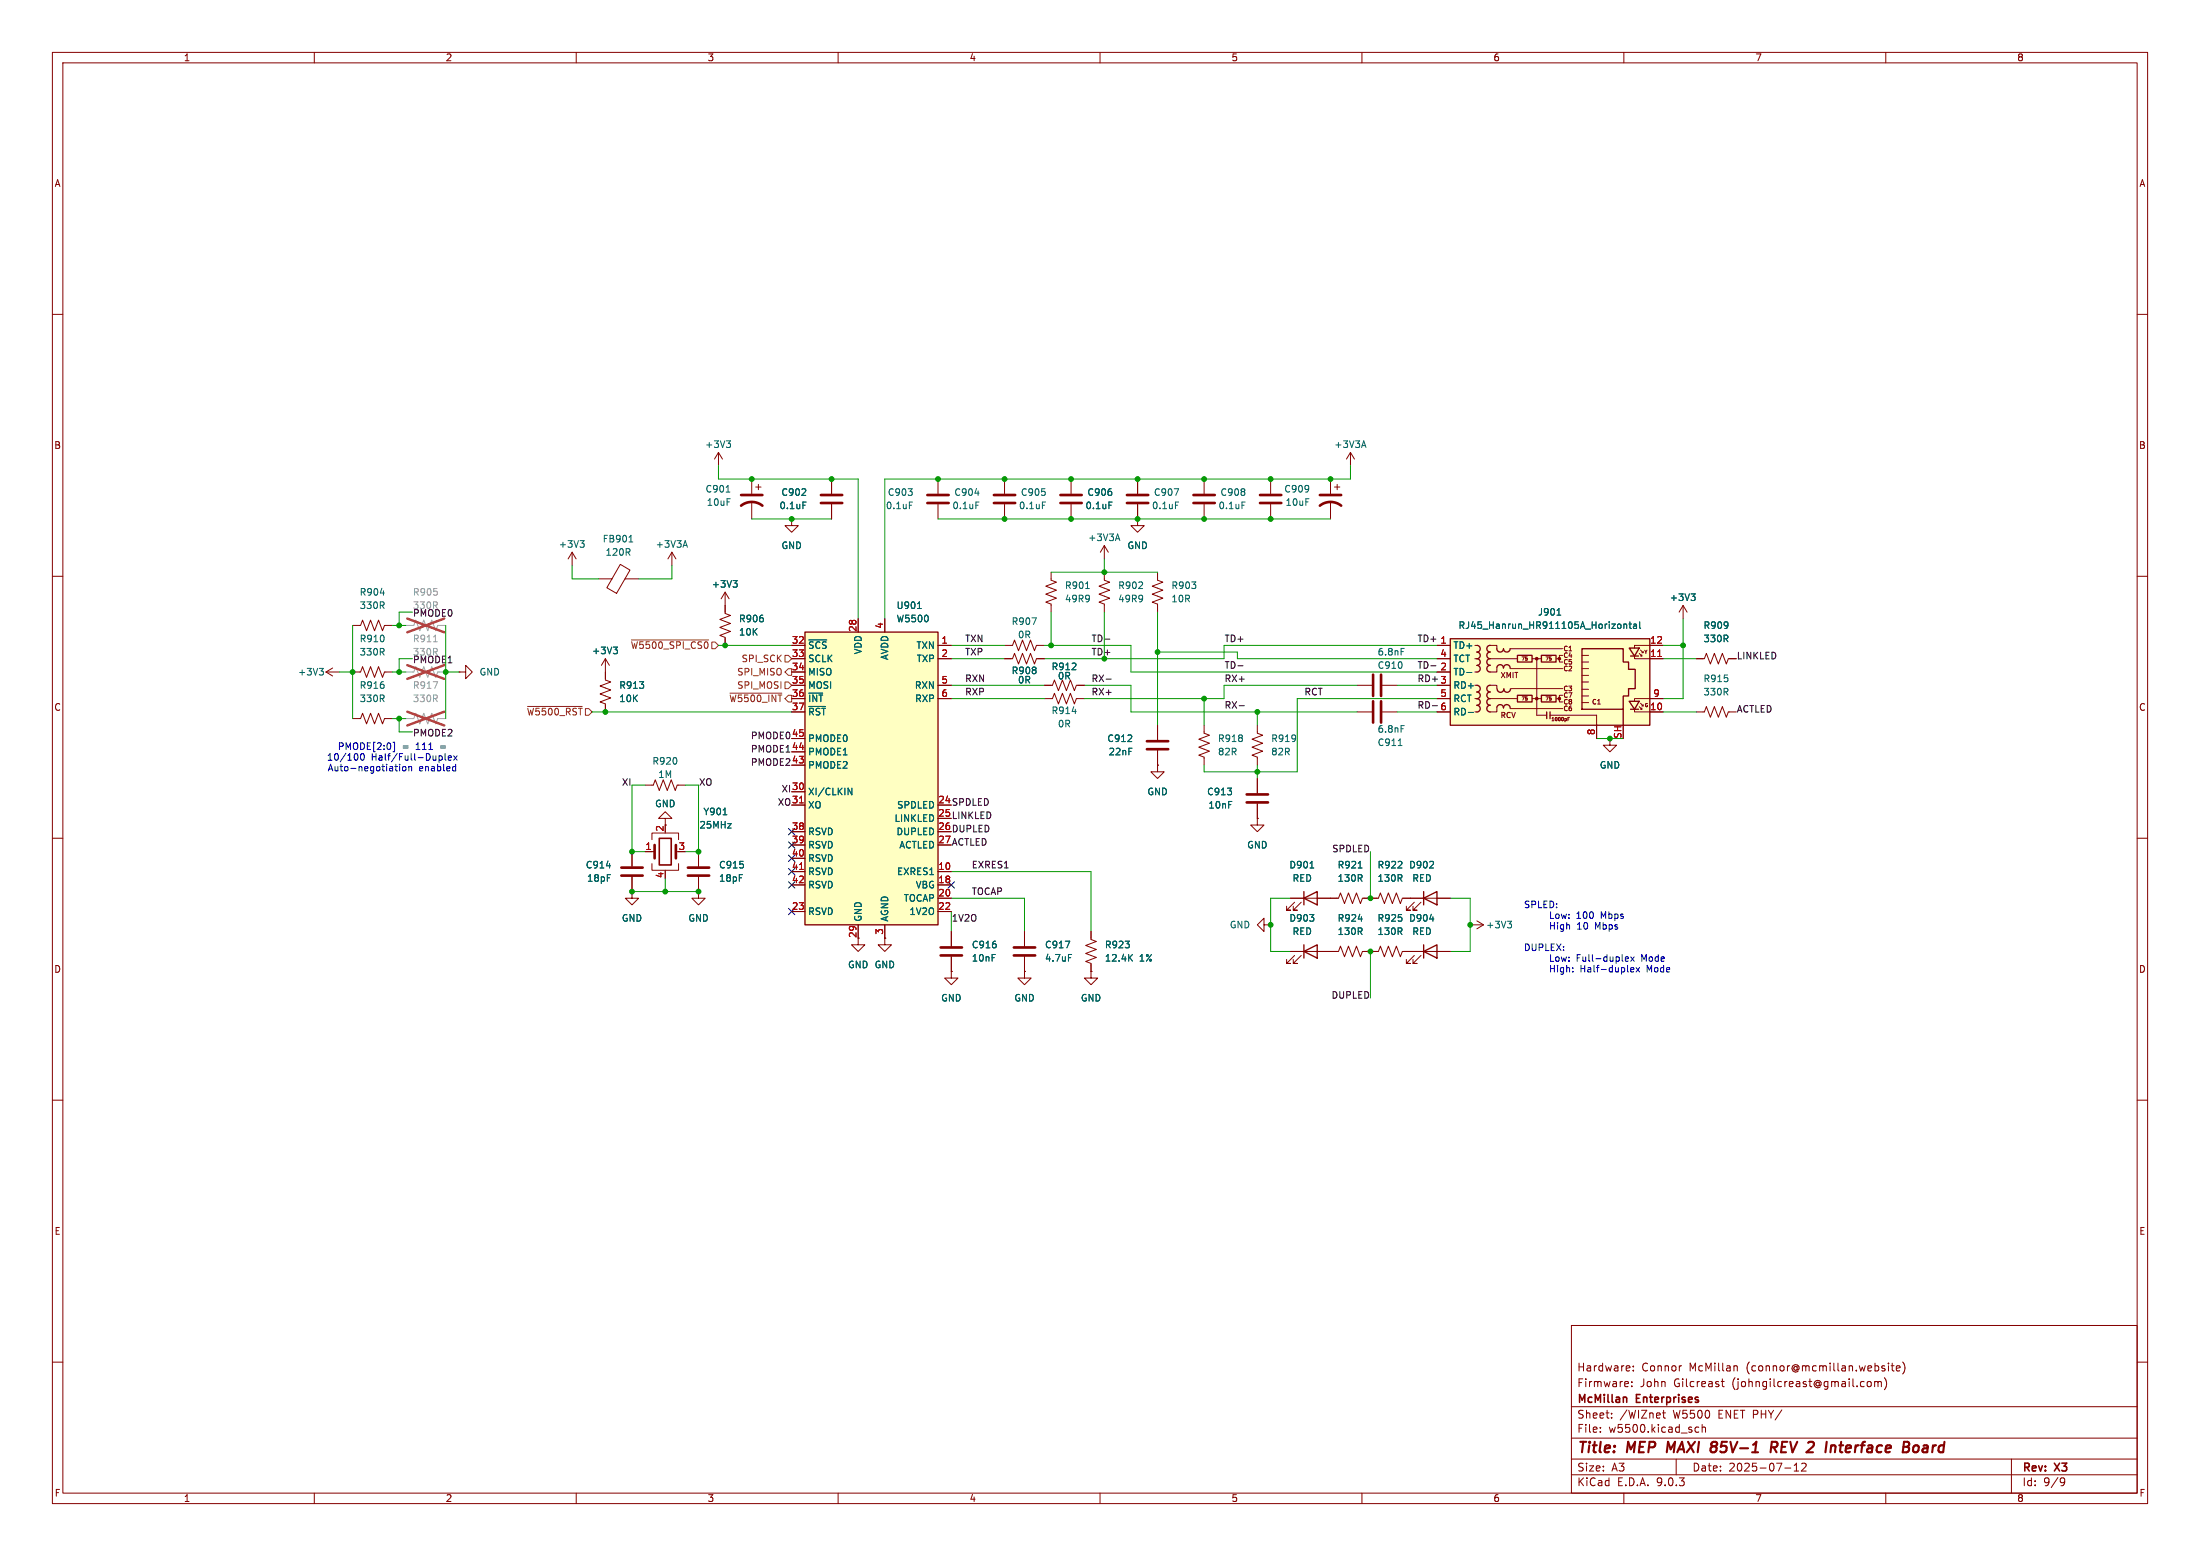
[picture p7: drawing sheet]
<svg xmlns="http://www.w3.org/2000/svg" width="420mm" height="297mm" viewBox="0 0 420 297" stroke-linecap="round" stroke-linejoin="round" font-family="sans-serif">
<g fill="none" stroke="#840000" stroke-width=".19">
<path d="M10 10h400v277h-400zM12 12h396v273h-396zM60 10v2M110 10v2M160 10v2M210 10v2M260 10v2M310 10v2M360 10v2M10 60h2M408 60h2M143.5 91.4v2.8"/>
<path d="M143.5 95.8v3.3M144.3 93h1M144.8 92.5v1M10 110h2M109.2 105.4l-.7 1.3M109.2 105.4l.8 1.3M109.2 105.4v2.6M138.4 115.6v1.5l1 .4-2 .7 2 .8-2 .8 2 .7-2 .8 1 .4v1.5M200.7 109.2v1.5l1 .4-2.1 .8 2.1 .7-2.1 .8 2.1 .8-2.1 .7 1.1 .4v1.5M408 110h2M87.6 128.3h1.3v-1.3l1.3 1.3-1.3 1.2v-1.2M87.6 128.3h.1"/>
<path d="M191.8 123.2h1.5l.4-1 .7 2 .8-2 .8 2 .7-2 .8 2 .4-1h1.5M221 138.4v2.8M229.9 138.4v1.6l1 .3-2 .8 2 .8-2 .7 2 .8-2 .7 1 .4v1.6M240 138.4v1.6l1 .3-2 .8 2 .8-2 .7 2 .8-2 .7 1 .4v1.6M10 160h2M221 143.3v2.8M307.3 141v1.2h1.3l-1.3 1.3-1.2-1.3h1.2M307.3 141h.1M408 160h2M261.6 171.5h1.5l.4-1.1 .8 2.1 .7-2.1 .8 2.1 .8-2.1 .7 2.1 .4-1h9.2M270 172.2l-1.5 1.5h.7h-.7v-.7M271.3 172.2l-1.6 1.5h.8h-.8v-.7"/>
<path d="M261.6 181.6h1.5l.4-1 .8 2 .7-2 .8 2 .8-2 .7 2 .4-1h9.2M270 182.4l-1.5 1.5h.7h-.7v-.8M271.3 182.4l-1.6 1.5h.8h-.8v-.8M10 210h2M408 210h2M300 253h108v32h-108zM363.2 260a1.72 1.72 0 0 1 0 2.3M10 260h2M300 278.5h108M300 274.5h108M300 268.5h108M305.5 273.2v.2"/>
<path d="M305.5 272.5v.1M307.7 270.5v.2M307.7 269.8v.1M310.8 263.8l.1 .2-.7 .2M311.5 264.5v.2M311.5 263.8v.1M311.8 261.5v.2M311.8 260.8v.1M317.4 269.7h.5M317.6 269.2v1.3l.3 .2M320 278.5v3M320.9 260.7h.1"/>
<path d="M323.7 273.2l.2 .2 .4-.1M324.3 272.5l-.4-.1-.2 .1M324.9 272.5l.3-.1 .3 .1 .1 .9M324.9 271.9v1.5M328.6 263.7h.6M328.8 263.2v1.3l.4 .2M331.2 260.7h.2l.3 .2v.8M342.5 279.7l.4-.4v1.5M343.9 279.4l.6-.1 .2 .1 .1 .3-.9 1.1h.9M356.5 263.8l.2-.1 .5 .1v.6l-.1 .2-.4 .1-.2-.2zM357.9 263.8l.4-.1 .2 .2M357.9 263.7v1"/>
<path d="M358.5 263.9l.2-.2 .4 .1 .1 .9M358.5 263.9v.8M359.8 263a1.74 1.74 0 0 1-.1 2.3M360.5 260.2v.1M360.5 260.7v1M361 260.7h.6M361.2 260.2v1.3l.4 .2M362 261.2l.7-.2v-.2l-.5-.1-.2 .2 .1 .7h.6M384 278.5v6.5M408 260h2M60 285v2M110 285v2"/>
<path d="M160 285v2M210 285v2M260 285v2M300 281.5h108M310 285v2M340.7 280.2h1.2M342.5 280.8h.9M360 285v2M393.6 282.1l.5 .1a.99 .99 0 0 1-.4 1.4h-.3M394.2 282.7l-.3 .3h-.3"/>
</g>
<g fill="none" stroke="#840000" stroke-width=".4">
<path d="M318.4 275.2l-.2 2M327 276.1h.4M327.1 275.2h.4M327.4 276.1l.2 .1M327.5 277l-.3 .2M327.6 276l-.2 .1M338.1 276.3h.8a.55 .55 0 0 0 .4-.5 .55 .55 0 0 0-.3-.6h-.7l-.3 2M338.6 276.3l.5 .9M351.1 275.9h.8M351.5 275.2l-.2 1.7v.2l.4 .1M365.4 276.1a.52 .52 0 0 1 .5-.2 .52 .52 0 0 1 .4 .4l-.1 .5a.55 .55 0 0 1-.5 .4 .55 .55 0 0 1-.5-.4zM367.4 275.9l-.2 .1"/>
<path d="M367.8 276.4h-.5a.4 .4 0 0 0-.3 .4 .4 .4 0 0 0 .2 .4h.5"/>
</g>
<path d="M310.3 266.7l.2 .2v.8" fill="none" stroke="#840000" stroke-width=".3"/>
<path d="M138.6 93.9h.7M110.7 103.2h.8l-.4 .5M111.3 103.7l.2 .2v.3l-.2 .3M197 117.9h.8l-.5 1.3M207.2 112.3h.8M272.9 175.4h.8" fill="none" stroke="#006464" stroke-width=".19"/>
<path d="M141.5 96.5a3.3 3.3 0 0 1 4 0M141.5 94.5h4M218.9 141.5h4.1M218.9 143h4.1" fill="none" stroke="#840000" stroke-width=".51"/>
<path d="M271.8 171.5l2.5-1.3v2.5zM271.8 170.2v2.5M271.8 181.6l2.5-1.3v2.6zM271.8 180.3v2.6" fill="none" stroke="#840000" stroke-width=".25"/>
<path d="M276.9 121.9h38.1v16.5h-38.1z" fill="#ffffc2"/>
<g fill="#840000" stroke="#840000" stroke-width=".19">
<circle cx="293.4" cy="125.7" r=".25"/>
<circle cx="293.4" cy="133.3" r=".25"/>
<circle cx="297.7" cy="125.7" r=".25"/>
<circle cx="297.7" cy="133.3" r=".25"/>
</g>
<g fill="none" stroke="#840000" stroke-width=".19">
<path d="M217.2 99.1v1.2h1.2l-1.2 1.3-1.3-1.3h1.3M217.2 99.1h.1M217.2 91.4v2.8M217.2 96.3v2.8M210.8 109.2v1.5l1 .4-2 .8 2 .7-2 .8 2 .8-2 .7 1 .4v1.5M210.8 104.1v2.6M210.8 104.1l-.7 1.3M210.8 104.1l.8 1.3M321.3 115.6l-.8 1.2M321.3 115.6l.8 1.2M321.3 115.6v2.5M259.1 130.8h2.8"/>
<path d="M263.9 130.8h2.8M274.3 125.7h2.6M274.3 133.4h2.6M274.3 123.2h2.6M274.3 128.3h2.6M274.3 130.8h2.6M274.3 135.9h2.6M281.6 125.7h.3M281.6 133.4h.3M281.6 123.2h.3M281.6 128.3h.3M281.6 130.8h.3"/>
<path d="M281.6 135.9h.3M284.5 123.2h1.2v.6M284.5 130.8h1.2v.6M284.5 125.7h5.2M284.5 133.4h5.1M285.7 127.6v.7h-1.2M285.7 135.3v.6h-1.2M288.3 123.8h10M288.3 127.6h10M288.3 135.3h10M288.4 131.4h9.9M292.5 125.7h1.8"/>
<path d="M292.5 133.4h1.8M293.4 125.7v10.8h1.9M295.9 136.5h8.9v4.5M297.2 125.7h.5M297.2 133.4h.5M298.3 125.1h-.6v1.3h.6M298.3 132.7h-.6v1.3h.6M299.3 137.2h.2M299.6 136.9h-.3v.7M302 127.6h1.3M302 128.9h1.3M302 130.2h1.3"/>
<path d="M302 131.6h1.3M302 132.8h1.3M302 125.1h1.3M302 126.4h1.3M302 134.1h1.3M312 125.2v.5h5.5M312 135.4v.5h5.5M312.9 124.7l.5 .5h-.2M312.9 134.9l.5 .5h-.2M313.2 124.1l.5 .5h-.3M313.2 134.2l.5 .5h-.3M313.4 125v.2"/>
<path d="M313.4 135.1v.3M317.5 123.2h-5.5v.5M317.5 133.4h-5.5v.5M323.8 125.7h1.6l.4-1 .7 2 .8-2 .7 2 .8-2 .8 2 .3-1h1.6M323.8 135.9h1.6l.4-1 .7 2 .8-2 .7 2 .8-2 .8 2 .3-1h1.6M221 146.1v1.2h1.2l-1.2 1.3-1.3-1.3h1.3M221 146.1h.1M240 156.2v1.3h1.3l-1.3 1.3-1.2-1.3h1.2M240 156.2h.1M240 148.6v2.8M240 153.4v2.8M208.3 177.8v1.5l1 .4-2 .8 2 .7-2 .8 2 .8-2 .7 1 .4v1.5"/>
<path d="M241.3 176.5v-1.2l-1.3 1.2 1.3 1.3v-1.3h1.3M242.6 176.5h.1M280.7 176.5h2.5M281.9 175.8l1.3 .7M283.2 176.5l-1.3 .8"/>
</g>
<g fill="none" stroke="#840000" stroke-width=".25">
<path d="M276.9 121.9h38.1v16.5h-38.1zM281.9 130.8a.64 .64 0 0 1 .7 .6 .64 .64 0 0 1-.7 .7M281.9 123.2a.64 .64 0 0 1 .7 .6 .64 .64 0 0 1-.7 .7 .64 .64 0 0 1 .7 .6 .64 .64 0 0 1-.7 .6M281.9 132.1a.64 .64 0 0 1 .7 .6 .64 .64 0 0 1-.7 .7 .64 .64 0 0 1 .7 .6 .64 .64 0 0 1-.7 .6 .64 .64 0 0 1 .7 .7 .64 .64 0 0 1-.7 .6M281.9 125.7a.64 .64 0 0 1 .7 .7 .64 .64 0 0 1-.7 .6 .63 .63 0 0 1 .7 .6 .63 .63 0 0 1-.7 .7M284.5 123.2a.64 .64 0 0 0-.7 .6 .64 .64 0 0 0 .7 .7 .63 .63 0 0 0-.7 .6 .63 .63 0 0 0 .7 .6 .63 .63 0 0 0-.7 .7 .63 .63 0 0 0 .7 .6 .64 .64 0 0 0-.7 .6 .64 .64 0 0 0 .7 .7M284.5 130.8a.64 .64 0 0 0-.7 .6 .64 .64 0 0 0 .7 .7 .63 .63 0 0 0-.7 .6 .63 .63 0 0 0 .7 .7 .63 .63 0 0 0-.7 .6 .63 .63 0 0 0 .7 .6M284.5 134.6a.64 .64 0 0 0-.7 .7 .64 .64 0 0 0 .7 .6M285.7 123.8a.64 .64 0 0 0 .7 .7 .64 .64 0 0 0 .6-.7M285.8 131.5a.64 .64 0 0 0 .6 .6 .64 .64 0 0 0 .7-.6M287 123.8a.64 .64 0 0 0 .7 .7 .64 .64 0 0 0 .6-.7M287.1 131.5a.64 .64 0 0 0 .6 .6 .64 .64 0 0 0 .7-.6"/>
<path d="M288.3 127.5a.64 .64 0 0 0-.6-.6 .64 .64 0 0 0-.7 .6 .64 .64 0 0 0-.6-.6 .64 .64 0 0 0-.7 .6M288.3 135.1a.64 .64 0 0 0-.6-.6 .64 .64 0 0 0-.7 .6 .64 .64 0 0 0-.6-.6 .64 .64 0 0 0-.7 .6M289.7 125.1h2.8v1.3h-2.8zM289.7 132.7h2.8v1.3h-2.8zM294.3 125.1h2.8v1.3h-2.8zM294.3 132.7h2.8v1.3h-2.8zM295.3 135.9v1.3M295.9 135.9v1.3M302 123.8h7.9v2.6h1v1.4h1.3v3.6h-1.3v1.4h-1v2.6h-7.9zM309.9 135.4v3M311 123.7h1.9l-.9 1.5zM311 133.9h1.9l-.9 1.5z"/>
<path d="M311.3 125.2h1.5M311.3 135.4h1.5"/>
</g>
<g fill="none" stroke="#006464" stroke-width=".19">
<path d="M211.7 95.8h.6M213.1 102.8h.6M213.4 101.9l.4 1.3M297.2 117.4h.8M309.2 119.1l.3 .3v.3l-.3 .3M310 119.2l.2-.1 .3 .1v.8M310 119.1v.9M311 119.1h.5M311.1 118.7v1.1l.4 .2M311.9 119.2h.5v.8M312.4 119.4l-.4 .1-.2 .2 .2 .3 .4-.1M313 118.7v1.1l.2 .2"/>
<path d="M322.8 113.4h.8l-.4 .4M323.4 113.8l.2 .3v.3l-.2 .2M267.5 123.8h.6M280 128.4h1M280.3 136h1M287.8 175.8h.8l-.5 .5M288.3 176.3l.3 .3v.3l-.3 .2M215.6 182.7l.6 .8M216.2 182.2l-.7 .7"/>
</g>
<path d="M316.5 125.3h.7" fill="none" stroke="#a90000" stroke-width=".19"/>
<path d="M215.1 94.5h4.1M215.1 96h4.1M262.1 128.8v4M263.7 128.8v4M238 151.6h4.1M238 153.2h4.1" fill="none" stroke="#840000" stroke-width=".51"/>
<path d="M153.7 120.7h25.4v55.8h-25.4z" fill="#ffffc2"/>
<path d="M153.7 120.7h25.4v55.8h-25.4zM248.9 171.5l2.6-1.3v2.5zM248.9 170.2v2.5M248.9 181.6l2.6-1.3v2.6zM248.9 180.3v2.6" fill="none" stroke="#840000" stroke-width=".25"/>
<g fill="none" stroke="#840000" stroke-width=".19">
<path d="M137.2 86.4l-.8 1.2M137.2 86.4l.7 1.2M137.2 86.4v2.5M151.1 99.1v1.2h1.3l-1.3 1.3-1.2-1.3h1.2M151.1 99.1h.1M158.7 91.4v2.8M158.7 96.3v2.8M179.1 91.4v2.8M179.1 96.3v2.8M191.8 91.4v2.8M191.8 96.3v2.8M204.5 91.4v2.8"/>
<path d="M204.5 96.3v2.8M217.2 99.1h.1M217.2 91.4v2.8M217.2 96.3v2.8M229.9 91.4v2.8M229.9 96.3v2.8M242.6 91.4v2.8M242.6 96.3v2.8M254 91.4v2.8M254 95.8v3.3M254.8 93h1M255.3 92.5v1"/>
<path d="M257.8 86.4l-.8 1.2M257.8 86.4l.8 1.2M257.8 86.4v2.5M67.3 119.4h1.5l.4-1 .8 2 .7-2 .8 2 .8-2 .7 2 .4-1h1.5M114.3 110.5h2.5M118.4 107.7l1.9 1.1-2.6 4.5-1.9-1.1zM119.3 110.5h2.6M128.3 105.4l-.8 1.3M128.3 105.4l.7 1.3M128.3 105.4v2.6M138.4 113l-.7 1.3M138.4 113l.8 1.3"/>
<path d="M138.4 113v3.8M163.8 118.1v2.6M168.9 118.1v2.6M221 109.2v1.5l1 .4-2 .8 2 .7-2 .8 2 .8-2 .7 1 .4v1.5M62.2 128.3h2.6M62.2 128.3l1.3 .7M63.5 127.5l-1.3 .8M67.3 137.2h1.5l.4-1.1 .8 2.1 .7-2.1 .8 2.1 .8-2.1 .7 2.1 .4-1h1.5M67.3 128.3h1.5l.4-1 .8 2 .7-2 .8 2 .8-2 .7 2 .4-1h1.5M115.6 125.7v4.1l1 .4-2 .7 2 .8-2 .8 2 .7-2 .8 1 .4v1.5M115.6 125.7l-.8 1.3M115.6 125.7l.7 1.3"/>
<path d="M138.4 121.9v1.3M151.1 123.2h2.6M151.1 125.7h2.6M151.1 128.3h2.6M151.1 130.8h2.6M151.1 133.4h2.6M151.1 135.9h2.6M179.1 123.2h2.5M179.1 125.7h2.5M179.1 130.8h2.5M179.1 133.4h2.5M191.8 125.7h1.5l.4-1 .7 2 .8-2 .8 2 .7-2 .8 2 .4-1h1.5"/>
<path d="M199.4 133.4h1.5l.4-1.1 .8 2.1 .7-2.1 .8 2.1 .7-2.1 .8 2.1 .4-1h1.5M199.4 130.8h1.5l.4-1 .8 2 .7-2 .8 2 .7-2 .8 2 .4-1h1.5M221 138.4v2.8M259.1 135.9h2.8M263.9 135.9h2.8M274.3 123.2h2.6M274.3 125.7h2.6M274.3 128.3h2.6M274.3 130.8h2.6M274.3 133.4h2.6M274.3 135.9h2.6M304.8 138.4v2.6"/>
<path d="M315 123.2h2.5M315 125.7h2.5M315 133.4h2.5M315 135.9h2.5M323.8 125.7h1.3M330.2 125.7h1.3M123.2 149.9h1.5l.4-1.1 .8 2.1 .7-2.1 .8 2.1 .7-2.1 .8 2.1 .4-1h1.5M127 156.2h1.3l-1.3-1.3-1.3 1.3h1.3v1.3M151.1 141h2.6M151.1 143.5h2.6M151.1 146.1h2.6M151.1 151.1h2.6"/>
<path d="M151.1 153.7h2.6M151.1 158.8h2.6M179.1 153.7h2.5M179.1 158.8h2.5M179.1 156.2h2.5M221 146.1h.1M221 143.3v2.8M240 156.2h.1M240 148.6v2.8M240 153.4v2.8M307.3 141h.1M120.6 170.2v1.3h-1.2l1.2 1.2 1.3-1.2h-1.3"/>
<path d="M120.6 170.2h.1M120.6 162.6v2.8M120.6 167.4v2.8M123.2 162.6h1.8M124.5 160.3v-1.3h5v1.3M124.5 164.8v1.3h5v-1.3M127 166.1v.3M133.3 170.2v1.3h1.3l-1.3 1.2-1.2-1.2h1.2M133.3 170.2h.1M133.3 162.6v2.8M133.3 167.4v2.8M151.1 161.3h2.6"/>
<path d="M151.1 163.8h2.6M151.1 166.4h2.6M151.1 168.9h2.6M151.1 174h2.6M163.8 176.5v3.8h1.3l-1.3 1.3-1.2-1.3h1.2M168.9 179.1v1.2h1.3l-1.3 1.3-1.3-1.3h1.3M168.9 179.1h.1M168.9 176.5v2.6M179.1 161.3h2.5M179.1 166.4h2.5M179.1 168.9h2.5M179.1 174h2.5"/>
<path d="M179.1 171.5h2.5M181.6 177.8v2.8M195.6 177.8v2.8M208.3 177.8v1.3M246.4 171.5h9.1l.4-1.1 .8 2.1 .7-2.1 .8 2.1 .8-2.1 .7 2.1 .4-1h2.8M247.1 172.2l-1.5 1.5h.8h-.8v-.7M248.4 172.2l-1.5 1.5h.7h-.7v-.7M268 171.5h3.8M274.3 171.5h2.6M181.6 185.4v1.3h1.3l-1.3 1.3-1.3-1.3h1.3M181.6 185.4h.1M181.6 182.6v2.8"/>
<path d="M195.6 185.4v1.3h1.2l-1.2 1.3-1.3-1.3h1.3M195.6 185.4h.1M195.6 182.6v2.8M208.3 185.4v1.3h1.2l-1.2 1.3-1.3-1.3h1.3M208.3 185.4h.1M208.3 184.2v1.2M246.4 181.6h9.1l.4-1 .8 2 .7-2 .8 2 .8-2 .7 2 .4-1h2.8M247.1 182.4l-1.5 1.5h.8h-.8v-.8M248.4 182.4l-1.5 1.5h.7h-.7v-.8M268 181.6h3.8M274.3 181.6h2.6"/>
</g>
<g fill="none" stroke="#006464" stroke-width=".19">
<path d="M138.7 84.1h.8l-.5 .5M139.2 84.6l.3 .3v.3l-.3 .2M153.3 95.8h.6M173.6 95.8h.6M186.1 94.1h.8M186.3 95.8h.6M199 95.8h.6M211.7 95.8h.6M224.2 93.3h.8l-.5 1.3M224.4 95.8h.6M237.1 95.8h.6M260 85.1h.7"/>
<path d="M260.3 84.1l.5 1.3M72.6 113.2h.8M120.1 103.4h.7M120.3 102.4l.1-.2v1.2M130.5 104.1h.6M130.8 103.2l.4 1.3M139.9 110.8h.8l-.4 .5M140.5 111.3l.2 .2v.3l-.2 .3M175.2 116.1h.7M297.2 117.4h.8M309.2 119.1l.3 .3v.3l-.3 .3M310 119.2l.2-.1 .3 .1v.8"/>
<path d="M310 119.1v.9M311 119.1h.5M311.1 118.7v1.1l.4 .2M311.9 119.2h.5v.8M312.4 119.4l-.4 .1-.2 .2 .2 .3 .4-.1M313 118.7v1.1l.2 .2M322.8 113.4h.8l-.4 .4M323.4 113.8l.2 .3v.3l-.2 .2M60.9 127.6h.8l-.4 .5M61.5 128.1l.2 .2v.3l-.2 .2M117.1 123.5h.8l-.5 .5M117.6 124l.3 .2v.3l-.3 .3"/>
<path d="M154.4 122.1h3.4M154.4 134.8h3.2M204.7 135.8h.8M267.5 138.5h.6M280 128.4h1M280.3 136h1M138 155.5h.8M161.9 150.4l.7 1.3v-1.3M266.9 142.3h.8M115.8 165.3h.7M203.4 179.6h.8l-.5 1.3M250.1 165.7h.7"/>
<path d="M259.3 165.7h.7M259.3 175.4h.8M272.9 175.4h.8M204 182.2h.6M215.6 182.7l.6 .8M216.2 182.2l-.7 .7"/>
</g>
<path d="M316.5 125.3h.7M152.6 153.3h.8M152.6 166h.8" fill="none" stroke="#a90000" stroke-width=".19"/>
<g fill="none" stroke="#840000" stroke-width=".51">
<path d="M156.7 94.5h4.1M156.7 96h4.1M177 94.5h4.1M177 96h4.1M189.7 94.5h4.1M189.7 96h4.1M202.4 94.5h4.1M202.4 96h4.1M227.8 94.5h4.1M227.8 96h4.1M240.5 94.5h4.1M240.5 96h4.1"/>
<path d="M252 96.5a3.3 3.3 0 0 1 4 0M252 94.5h4M262.1 133.9v4M263.7 133.9v4M118.6 165.6h4.1M118.6 167.1h4.1M125 161.3v2.5M129 161.3v2.5M131.3 165.6h4.1M131.3 167.1h4.1M179.6 180.8h4M179.6 182.4h4"/>
<path d="M193.5 180.8h4.1M193.5 182.4h4.1"/>
</g>
<path d="M125.9 160h2.2v5.1h-2.2z" fill="none" stroke="#840000" stroke-width=".3"/>
<path d="M77.5 119.4h1.5l.4-1 .7 2 .8-2 .8 2 .7-2 .8 2 .4-1h1.5M77.5 128.3h1.5l.4-1 .7 2 .8-2 .8 2 .7-2 .8 2 .4-1h1.5M77.5 137.2h1.5l.4-1.1 .7 2.1 .8-2.1 .8 2.1 .7-2.1 .8 2.1 .4-1h1.5" fill="none" stroke="#a1a1a1" stroke-width=".19"/>
<path d="M77.7 118.1l7.1 2.6M84.8 118.1l-7.1 2.6M77.7 127l7.1 2.6M77.7 135.8l7.1 2.7M84.8 127l-7.1 2.6M84.8 135.8l-7.1 2.7" fill="none" stroke="#e12e31" stroke-width=".46"/>
<path d="M82.7 130.1h.8l-.5 1.3M82.8 122.5h.7" fill="none" stroke="#989898" stroke-width=".19"/>
<path d="M100.7 134.8h10.5M120.5 122.1h14.8M135.9 122.6h.6l.7 .6-.7 .6h-.6zM139.3 132.3h10M149.9 130.2h.6l.6 .6-.6 .6h-.6zM149.9 125.1h.6l.6 .6-.6 .7h-.6zM150.5 127.6h.6v1.3h-.6l-.6-.6z" fill="none" stroke="#725600" stroke-width=".19"/>
<path d="M210.9 122h1M211.2 129.6h.9M236.3 127.1h1M236.6 134.7h.9M273.2 127.1h.9" fill="none" stroke="#0f0f0f" stroke-width=".19"/>
<g fill="none" stroke="#009600" stroke-width=".19">
<path d="M137.2 88.9v2.5h26.6v26.7M143.5 99.1h15.2M179.1 99.1h74.9M257.8 88.9v2.5h-88.9v26.7M67.3 119.4v17.8M74.9 119.4h2.6M78.7 116.8h-2.5v2.6M85.1 119.4v17.8M109.2 108v2.5h5.1M128.3 108v2.5h-6.4M200.7 116.8v6.4M200.7 109.2h20.3"/>
<path d="M210.8 106.7v2.5M210.8 116.8v8.9M221 116.8v21.6M321.3 118.1v15.3h-3.8M64.8 128.3h2.5M74.9 128.3h2.6M74.9 137.2h2.6M76.2 137.2v2.5h2.5M78.7 125.7h-2.5v2.6M85.1 128.3h2.5M113 135.9h38.1M137.2 123.2h13.9"/>
<path d="M181.6 123.2h10.2M181.6 125.7h10.2M181.6 130.8h17.8M181.6 133.4h17.8M199.4 123.2h16.5v5.1h58.4M207 130.8h8.9v5.1h43.2M221 124.5h15.2v1.2h38.1M229.9 133.4v5M240 135.9v2.5M259.1 130.8h-25.4v2.6h-26.7M266.7 130.8h7.6M266.7 135.9h7.6"/>
<path d="M274.3 123.2h-40.6v2.5h-34.3M274.3 133.4h-26.7v13.9h-17.7v-1.2M317.5 123.2h3.8M317.5 125.7h6.3M317.5 135.9h6.3M123.2 149.9h-2.6v12.7h2.6M130.8 149.9h2.5v12.7h-2.5M240 146.1v2.5M304.8 141h5.1M120.6 170.2h12.7M127 167.6v2.6M181.6 166.4h26.7v11.4"/>
<path d="M181.6 171.5h14v6.3M181.6 174v3.8M246.4 171.5h-3.8v10.1h3.8M261.6 162.6v8.9M276.9 171.5h3.8v10.1h-3.8M261.6 181.6v8.9"/>
</g>
<g fill="none" stroke="#000084" stroke-width=".19">
<path d="M150.5 158.1l1.2 1.3M151.7 158.1l-1.2 1.3M150.5 173.4l1.2 1.2M150.5 168.3l1.2 1.2M150.5 160.7l1.2 1.2M150.5 165.8l1.2 1.2M150.5 163.2l1.2 1.2M151.7 173.4l-1.2 1.2M151.7 168.3l-1.2 1.2M151.7 160.7l-1.2 1.2M151.7 165.8l-1.2 1.2M151.7 163.2l-1.2 1.2"/>
<path d="M181 168.3l1.2 1.2M182.2 168.3l-1.2 1.2"/>
</g>
<g fill="none" stroke="#0000c2" stroke-width=".19">
<path d="M68.3 144.1v.5l-.1 .4M68.9 144.1l-.1 .5 .3 .5 .4-.2v-.8M75 141.7h.3v1.8M75.7 147.2h.2M76.3 146.3v.9M77 146.4l-.2 .5 .3 .3 .3-.1 .1-.2-.1-.5M78 146.3v.9M78.1 146.4h-.1M78.5 146.4l.1 .8M83.9 144.3h.4l.1 .2v.5l-.5 .1M85 143.8v1.1l.2 .2M85.6 144.7l.6-.1-.1-.3h-.3l-.2 .1v.6h.5"/>
<path d="M86.6 144.3l.7 .8M86.6 146.3l.4 .1M87 147.1l-.4 .1M87 145.9v1.3M87.3 144.3l-.7 .8M296 174v1.3h.6M296 176.1v1.3M296 176.7h.7M296.7 176.1v1.3M297 174.6l.2-.1 .4 .1v.5l-.1 .1-.3 .1-.2-.1zM297.3 176.1v.1M297.3 176.5v.9"/>
<path d="M298.1 174.5l.2 .8 .3-.6 .2 .6 .2-.8M298.5 176.5v1l-.3 .3-.3-.1M298.5 176.6l-.4-.1-.2 .3 .1 .5h.5M299.1 176.6l.2-.1 .3 .1v.8M299.1 176.1v1.3M299.5 175.2v.1M299.5 174.5v.1M296 182.2v1.3h.6M296 184.3v1.2M296 184.9h.7M296.7 184.3v1.2M297 182.8l.2-.2 .4 .2v.4l-.1 .2-.3 .1-.2-.1z"/>
<path d="M297.3 184.3v.1M297.3 184.7v.8M298.1 182.6l.2 .9 .3-.6 .2 .6 .2-.9M298.5 184.7v1l-.3 .3-.3-.1M298.5 184.7h-.4l-.2 .2 .1 .6h.5M299.1 184.3v1.2M299.1 184.8l.2-.1h.3v.8M299.5 182.7v.1M299.5 183.4v.1M300.2 185.4v.1M300.2 184.7v.2M310.3 183.1l.6-.2-.1-.2-.3-.1-.2 .2v.6h.5"/>
<path d="M311.3 185.1l.6-.1v-.3h-.4l-.2 .2 .1 .6h.5M311.3 182.6l.7 .9M312 182.6l-.7 .9M312.3 184.7l.7 .8M313 184.7l-.7 .8"/>
</g>
<g fill="#009600" stroke="#009600" stroke-width=".19">
<circle cx="261.6" cy="171.5" r=".46"/>
<circle cx="240" cy="147.3" r=".46"/>
<circle cx="240" cy="135.9" r=".46"/>
<circle cx="76.2" cy="137.2" r=".46"/>
<circle cx="76.2" cy="128.3" r=".46"/>
<circle cx="85.1" cy="128.3" r=".46"/>
<circle cx="67.3" cy="128.3" r=".46"/>
<circle cx="76.2" cy="119.4" r=".46"/>
<circle cx="191.8" cy="99.1" r=".46"/>
<circle cx="204.5" cy="99.1" r=".46"/>
<circle cx="200.7" cy="123.2" r=".46"/>
<circle cx="210.8" cy="125.7" r=".46"/>
<circle cx="210.8" cy="109.2" r=".46"/>
<circle cx="217.2" cy="91.4" r=".46"/>
<circle cx="217.2" cy="99.1" r=".46"/>
<circle cx="204.5" cy="91.4" r=".46"/>
<circle cx="191.8" cy="91.4" r=".46"/>
<circle cx="158.7" cy="91.4" r=".46"/>
<circle cx="179.1" cy="91.4" r=".46"/>
<circle cx="151.1" cy="99.1" r=".46"/>
<circle cx="143.5" cy="91.4" r=".46"/>
<circle cx="307.3" cy="141" r=".46"/>
<circle cx="242.6" cy="176.5" r=".46"/>
<circle cx="321.3" cy="123.2" r=".46"/>
<circle cx="280.7" cy="176.5" r=".46"/>
<circle cx="261.6" cy="181.6" r=".46"/>
<circle cx="133.3" cy="170.2" r=".46"/>
<circle cx="120.6" cy="170.2" r=".46"/>
<circle cx="127" cy="170.2" r=".46"/>
<circle cx="229.9" cy="91.4" r=".46"/>
<circle cx="229.9" cy="99.1" r=".46"/>
<circle cx="229.9" cy="133.4" r=".46"/>
<circle cx="242.6" cy="99.1" r=".46"/>
<circle cx="242.6" cy="91.4" r=".46"/>
<circle cx="221" cy="124.5" r=".46"/>
<circle cx="254" cy="91.4" r=".46"/>
<circle cx="120.6" cy="162.6" r=".46"/>
<circle cx="115.6" cy="135.9" r=".46"/>
<circle cx="138.4" cy="123.2" r=".46"/>
<circle cx="133.3" cy="162.6" r=".46"/>
</g>
<g font-size="2.8" fill="#840000">
<text x="301" y="277.9">Title:</text>
<text x="310.6" y="277.9">MEP</text>
<text x="319.1" y="277.9">MAXI</text>
<text x="328.2" y="277.9">85V-1</text>
<text x="340.5" y="277.9">REV 2</text>
<text x="352.6" y="277.9">Interface</text>
<text x="368.1" y="277.9">Board</text>
</g>
<g font-size="2.1" fill="#840000">
<text x="301" y="262">Hardware:</text>
<text x="313.4" y="262">Connor</text>
<text x="322.5" y="262">McMillan</text>
<text x="333.5" y="262">(connor@mcmillan.website)</text>
<text x="301" y="268.2">McMillan</text>
<text x="301" y="265">Firmware:</text>
<text x="312.4" y="268.2">Enterprises</text>
<text x="313.1" y="265">John</text>
<text x="319.6" y="265">Gilcreast</text>
<text x="330.8" y="265">(johngilcreast@gmail.com)</text>
<text x="301" y="273.7">File:</text>
<text x="301" y="271">Sheet:</text>
<text x="307.1" y="273.7">w5500.kicad_sch</text>
<text x="309.2" y="271">/WIZnet</text>
<text x="319.4" y="271">W5500</text>
<text x="328.2" y="271">ENET PHY/</text>
<text x="301" y="281.1">Size:</text>
<text x="307.6" y="281.1">A3</text>
<text x="323" y="281.1">Date:</text>
<text x="330" y="281.1">2025-07-12</text>
<text x="386" y="281.3">Rev:</text>
<text x="392.4" y="281.3">X3</text>
<text x="301" y="283.9">KiCad</text>
<text x="308.7" y="283.9">E.D.A.</text>
<text x="316.3" y="283.9">9.0.3</text>
<text x="386" y="283.9">Id:</text>
<text x="390.1" y="283.9">9/9</text>
</g>
<g font-size="1.8" fill="#840000">
<text x="35" y="11.9">1</text>
<text x="85" y="11.9">2</text>
<text x="135" y="11.9">3</text>
<text x="185" y="11.9">4</text>
<text x="235" y="11.9">5</text>
<text x="285" y="11.9">6</text>
<text x="335" y="11.9">7</text>
<text x="385" y="11.9">8</text>
<text x="10.3" y="35.9">A</text>
<text x="408.3" y="35.9">A</text>
<text x="10.3" y="85.9">B</text>
<text x="408.2" y="85.9">B</text>
<text x="10.3" y="135.9">C</text>
<text x="408.2" y="135.9">C</text>
<text x="126.7" y="158.8" transform="rotate(-90 126.7 158.8)">2</text>
<text x="163.6" y="179.1" transform="rotate(-90 163.6 179.1)">29</text>
<text x="10.3" y="185.9">D</text>
<text x="408.2" y="185.9">D</text>
<text x="10.3" y="235.9">E</text>
<text x="408.3" y="235.9">E</text>
<text x="10.3" y="285.9">F</text>
<text x="35" y="286.9">1</text>
<text x="85" y="286.9">2</text>
<text x="135" y="286.9">3</text>
<text x="185" y="286.9">4</text>
<text x="235" y="286.9">5</text>
<text x="285" y="286.9">6</text>
<text x="335" y="286.9">7</text>
<text x="385" y="286.9">8</text>
<text x="408.3" y="285.9">F</text>
</g>
<g font-size="1.8" fill="#006464">
<text x="134.5" y="85.7">+3V3</text>
<text x="254.6" y="85.7">+3V3A</text>
<text x="134.6" y="94.2">C901</text>
<text x="149.1" y="94.8">C902</text>
<text x="169.4" y="94.8">C903</text>
<text x="182.1" y="94.8">C904</text>
<text x="194.8" y="94.8">C905</text>
<text x="207.5" y="94.8">C906</text>
<text x="220.2" y="94.8">C907</text>
<text x="232.9" y="94.8">C908</text>
<text x="245.1" y="94.2">C909</text>
<text x="134.8" y="96.7">10uF</text>
<text x="148.7" y="97.4">0.1uF</text>
<text x="169" y="97.4">0.1uF</text>
<text x="181.7" y="97.4">0.1uF</text>
<text x="194.4" y="97.4">0.1uF</text>
<text x="207.1" y="97.4">0.1uF</text>
<text x="219.8" y="97.4">0.1uF</text>
<text x="232.5" y="97.4">0.1uF</text>
<text x="245.3" y="96.7">10uF</text>
<text x="106.6" y="104.7">+3V3</text>
<text x="115" y="103.7">FB901</text>
<text x="115.5" y="106.3">120R</text>
<text x="125.1" y="104.7">+3V3A</text>
<text x="149.1" y="105">GND</text>
<text x="207.6" y="103.5">+3V3A</text>
<text x="215.1" y="105">GND</text>
<text x="68.6" y="113.9">R904</text>
<text x="135.8" y="112.4">+3V3</text>
<text x="203.2" y="112.6">R901</text>
<text x="213.4" y="112.6">R902</text>
<text x="223.5" y="112.6">R903</text>
<text x="68.6" y="116.4">330R</text>
<text x="141" y="119">R906</text>
<text x="171.1" y="116.4">U901</text>
<text x="171.1" y="119">W5500</text>
<text x="193" y="119.5">R907</text>
<text x="203.2" y="115.2">49R9</text>
<text x="213.4" y="115.2">49R9</text>
<text x="223.5" y="115.2">10R</text>
<text x="293.5" y="117.7">J901</text>
<text x="318.7" y="114.9">+3V3</text>
<text x="68.6" y="122.8">R910</text>
<text x="68.6" y="125.3">330R</text>
<text x="112.9" y="125.1">+3V3</text>
<text x="141" y="121.5">10K</text>
<text x="154.2" y="124.1">~{SCS}</text>
<text x="164.7" y="125" transform="rotate(-90 164.7 125)">VDD</text>
<text x="174.9" y="124.1">TXN</text>
<text x="194.2" y="122">0R</text>
<text x="262.9" y="125.3">6.8nF</text>
<text x="277.4" y="124.1">TD+</text>
<text x="278.3" y="120.2">RJ45_Hanrun_HR911105A_Horizontal</text>
<text x="325.1" y="120.2">R909</text>
<text x="325.1" y="122.8">330R</text>
<text x="56.8" y="129.1">+3V3</text>
<text x="68.6" y="131.7">R916</text>
<text x="91.4" y="129.1">GND</text>
<text x="118.1" y="131.7">R913</text>
<text x="154.2" y="126.6">SCLK</text>
<text x="154.2" y="129.1">MISO</text>
<text x="154.2" y="131.7">MOSI</text>
<text x="169.8" y="126.1" transform="rotate(-90 169.8 126.1)">AVDD</text>
<text x="174.5" y="131.7">RXN</text>
<text x="174.9" y="126.6">TXP</text>
<text x="193" y="128.9">R908</text>
<text x="194.2" y="130.7">0R</text>
<text x="200.6" y="128.1">R912</text>
<text x="201.9" y="129.9">0R</text>
<text x="262.9" y="127.9">C910</text>
<text x="277.4" y="126.6">TCT</text>
<text x="277.4" y="129.1">TD-</text>
<text x="277.4" y="131.7">RD+</text>
<text x="325.1" y="130.4">R915</text>
<text x="68.6" y="134.2">330R</text>
<text x="118.1" y="134.2">10K</text>
<text x="154.2" y="134.2">~{INT}</text>
<text x="154.2" y="136.8">~{RST}</text>
<text x="174.6" y="134.2">RXP</text>
<text x="200.6" y="136.5">R914</text>
<text x="277.4" y="134.2">RCT</text>
<text x="277.4" y="136.8">RD-</text>
<text x="325.1" y="132.9">330R</text>
<text x="154.2" y="141.8">PMODE0</text>
<text x="201.9" y="139">0R</text>
<text x="211.3" y="141.8">C912</text>
<text x="232.4" y="141.8">R918</text>
<text x="242.6" y="141.8">R919</text>
<text x="262.9" y="142.6">C911</text>
<text x="262.9" y="140.1">6.8nF</text>
<text x="124.4" y="146.2">R920</text>
<text x="125.6" y="148.7">1M</text>
<text x="154.2" y="144.4">PMODE1</text>
<text x="154.2" y="146.9">PMODE2</text>
<text x="211.5" y="144.4">22nF</text>
<text x="232.4" y="144.4">82R</text>
<text x="242.6" y="144.4">82R</text>
<text x="305.3" y="146.9">GND</text>
<text x="125" y="154.3">GND</text>
<text x="134.2" y="155.8">Y901</text>
<text x="154.2" y="152">XI/CLKIN</text>
<text x="154.2" y="154.5">XO</text>
<text x="171.2" y="154.5">SPDLED</text>
<text x="218.9" y="152">GND</text>
<text x="230.3" y="152">C913</text>
<text x="230.6" y="154.5">10nF</text>
<text x="133.4" y="158.3">25MHz</text>
<text x="154.2" y="159.6">RSVD</text>
<text x="170.7" y="157.1">LINKLED</text>
<text x="171" y="159.6">DUPLED</text>
<text x="111.7" y="166">C914</text>
<text x="137.2" y="166">C915</text>
<text x="154.2" y="162.2">RSVD</text>
<text x="154.2" y="164.7">RSVD</text>
<text x="154.2" y="167.2">RSVD</text>
<text x="171.2" y="167.2">EXRES1</text>
<text x="171.6" y="162.2">ACTLED</text>
<text x="238" y="162.2">GND</text>
<text x="246.1" y="166">D901</text>
<text x="255.3" y="166">R921</text>
<text x="262.9" y="166">R922</text>
<text x="268.9" y="166">D902</text>
<text x="112" y="168.5">18pF</text>
<text x="137.2" y="168.5">18pF</text>
<text x="154.2" y="169.8">RSVD</text>
<text x="172.4" y="172.3">TOCAP</text>
<text x="174.7" y="169.8">VBG</text>
<text x="246.7" y="168.5">RED</text>
<text x="255.3" y="168.5">130R</text>
<text x="262.9" y="168.5">130R</text>
<text x="269.5" y="168.5">RED</text>
<text x="118.6" y="176.1">GND</text>
<text x="131.3" y="176.1">GND</text>
<text x="154.2" y="174.9">RSVD</text>
<text x="164.7" y="176" transform="rotate(-90 164.7 176)">GND</text>
<text x="169.8" y="176" transform="rotate(-90 169.8 176)">AGND</text>
<text x="173.5" y="174.9">1V2O</text>
<text x="234.7" y="177.4">GND</text>
<text x="246.1" y="176.1">D903</text>
<text x="246.7" y="178.7">RED</text>
<text x="255.3" y="176.1">R924</text>
<text x="255.3" y="178.7">130R</text>
<text x="262.9" y="176.1">R925</text>
<text x="262.9" y="178.7">130R</text>
<text x="268.9" y="176.1">D904</text>
<text x="269.5" y="178.7">RED</text>
<text x="283.6" y="177.4">+3V3</text>
<text x="161.8" y="185">GND GND</text>
<text x="185.4" y="181.2">C916</text>
<text x="185.4" y="183.7">10nF</text>
<text x="199.4" y="181.2">C917</text>
<text x="199.4" y="183.7">4.7uF</text>
<text x="210.8" y="181.2">R923</text>
<text x="210.8" y="183.7">12.4K</text>
<text x="217.5" y="183.7">1%</text>
<text x="179.6" y="191.4">GND</text>
<text x="193.5" y="191.4">GND</text>
<text x="206.2" y="191.4">GND</text>
</g>
<g font-size="1.8" fill="#989898">
<text x="78.7" y="113.9">R905</text>
<text x="78.7" y="122.8">R911</text>
<text x="78.7" y="131.7">R917</text>
<text x="78.7" y="134.2">330R</text>
</g>
<g font-size="1.8" fill="#0f0f0f">
<text x="78.7" y="116.4">330R</text>
<text x="78.7" y="118">PMODE0</text>
<text x="78.7" y="125.3">330R</text>
<text x="184.1" y="125.2">TXP</text>
<text x="184.1" y="122.7">TXN</text>
<text x="208.3" y="122.7">TD-</text>
<text x="208.3" y="125.2">TD+</text>
<text x="233.7" y="122.7">TD+</text>
<text x="270.5" y="122.7">TD+ 1</text>
<text x="78.7" y="126.9">PMODE1</text>
<text x="184.1" y="130.3">RXN</text>
<text x="208.3" y="130.3">RX-</text>
<text x="233.7" y="127.7">TD-</text>
<text x="233.7" y="130.3">RX+</text>
<text x="270.5" y="127.7">TD-</text>
<text x="270.5" y="130.3">RD+ 3</text>
<text x="331.5" y="126.1">LINKLED</text>
<text x="184.1" y="132.8">RXP</text>
<text x="208.3" y="132.8">RX+</text>
<text x="233.7" y="135.4">RX-</text>
<text x="248.9" y="132.8">RCT</text>
<text x="270.5" y="135.4">RD- 6</text>
<text x="331.5" y="136.2">ACTLED</text>
<text x="78.7" y="140.9">PMODE2</text>
<text x="143.2" y="141.3">PMODE0</text>
<text x="143.2" y="143.8">PMODE1</text>
<text x="143.2" y="146.4">PMODE2</text>
<text x="118.6" y="150.2">XI</text>
<text x="133.3" y="150.2">XO</text>
<text x="148.4" y="154">XO</text>
<text x="149.1" y="151.5">XI</text>
<text x="181.6" y="154">SPDLED</text>
<text x="181.6" y="159.1">DUPLED</text>
<text x="181.6" y="156.5">LINKLED</text>
<text x="181.6" y="161.6">ACTLED</text>
<text x="185.4" y="165.8">EXRES1</text>
<text x="254.2" y="162.9">SPDLED</text>
<text x="185.4" y="170.9">TOCAP</text>
<text x="181.6" y="176">1V2O</text>
<text x="254.1" y="190.8">DUPLED</text>
</g>
<g font-size="1.8" fill="#725600">
<text x="120.3" y="124.1">~{W5500_SPI_CS0}</text>
<text x="140.6" y="131.7">SPI_MOSI</text>
<text x="140.6" y="129.1">SPI_MISO</text>
<text x="141.5" y="126.6">SPI_SCK</text>
<text x="100.5" y="136.8">~{W5500_RST}</text>
<text x="139.1" y="134.2">~{W5500_INT}</text>
</g>
<g font-size="1.8" fill="#a90000">
<text x="151.1" y="122.9">32</text>
<text x="151.1" y="125.5">33</text>
<text x="163.6" y="120.7" transform="rotate(-90 163.6 120.7)">28</text>
<text x="168.7" y="120.1" transform="rotate(-90 168.7 120.1)">4</text>
<text x="179.6" y="122.9">1</text>
<text x="179.6" y="125.5">2</text>
<text x="274.9" y="125.5">4</text>
<text x="274.9" y="122.9">1</text>
<text x="314.9" y="122.9">12</text>
<text x="314.9" y="125.5">11</text>
<text x="151.1" y="128">34</text>
<text x="151.1" y="130.6">35</text>
<text x="179.6" y="130.6">5</text>
<text x="274.9" y="128">2</text>
<text x="274.9" y="130.6">3</text>
<text x="151.1" y="133.1">36</text>
<text x="151.1" y="135.6">37</text>
<text x="179.6" y="133.1">6</text>
<text x="274.9" y="133.1">5</text>
<text x="274.9" y="135.6">6</text>
<text x="314.9" y="135.6">10</text>
<text x="315.5" y="133.1">9</text>
<text x="151.1" y="140.7">45</text>
<text x="151.1" y="143.3">44</text>
<text x="304.5" y="140.4" transform="rotate(-90 304.5 140.4)">8</text>
<text x="309.6" y="141.1" transform="rotate(-90 309.6 141.1)">SH</text>
<text x="151.1" y="145.8">43</text>
<text x="151.1" y="150.9">30</text>
<text x="151.1" y="153.4">31</text>
<text x="179" y="153.4">24</text>
<text x="179" y="156">25</text>
<text x="151.1" y="158.5">38</text>
<text x="151.1" y="161">39</text>
<text x="179" y="158.5">26</text>
<text x="179" y="161">27</text>
<text x="123.1" y="162.3">1</text>
<text x="126.7" y="167.7" transform="rotate(-90 126.7 167.7)">4</text>
<text x="129.5" y="162.3">3</text>
<text x="151.1" y="163.6">40</text>
<text x="151.1" y="166.1">41</text>
<text x="179" y="166.1">10</text>
<text x="151.1" y="168.7">42</text>
<text x="151.1" y="173.7">23</text>
<text x="179" y="168.7">18</text>
<text x="179" y="171.2">20</text>
<text x="179" y="173.7">22</text>
<text x="168.7" y="178.5" transform="rotate(-90 168.7 178.5)">3</text>
</g>
<g font-size="1.8" fill="#0000c2">
<text x="64.4" y="143.3">PMODE[2:0]</text>
<text x="76.8" y="143.3">=</text>
<text x="79.5" y="143.3">111</text>
<text x="84.3" y="143.3">=</text>
<text x="62.3" y="145.4">10/100</text>
<text x="62.5" y="147.4">Auto-negotiation</text>
<text x="70.9" y="145.4">Half/Full-Duplex</text>
<text x="80" y="147.4">enabled</text>
<text x="290.8" y="173.5">SPLED:</text>
<text x="300.9" y="175.6">100</text>
<text x="301" y="177.6">10</text>
<text x="304.6" y="177.6">Mbps</text>
<text x="305.7" y="175.6">Mbps</text>
<text x="290.8" y="181.7">DUPLEX:</text>
<text x="300.9" y="183.8">Full-duplex</text>
<text x="301.6" y="185.8">Half-duplex</text>
<text x="313.4" y="183.8">Mode</text>
<text x="314.5" y="185.8">Mode</text>
</g>
<g font-size="1.4" fill="#840000">
<text x="286.3" y="129.6">XMIT</text>
<text x="286.3" y="137.3">RCV</text>
</g>
<g font-size="1.2" fill="#840000">
<text x="298.3" y="124.5">C1</text>
<text x="298.3" y="125.8">C4</text>
<text x="298.3" y="127">C5</text>
<text x="298.3" y="128.3">C2</text>
<text x="298.3" y="132.1">C3</text>
<text x="298.3" y="133.4">C7</text>
<text x="298.3" y="134.7">C8</text>
<text x="298.3" y="135.9">C6</text>
<text x="303.8" y="134.7">C1</text>
</g>
<g font-size=".9" fill="#840000">
<text x="313.8" y="125">Y</text>
<text x="290.3" y="126.3">75</text>
<text x="294.9" y="126.3">75</text>
<text x="290.3" y="133.9">75</text>
<text x="294.9" y="133.9">75</text>
<text x="296" y="137.8">1000pF</text>
<text x="313.8" y="135.2">G</text>
</g>
</svg>
